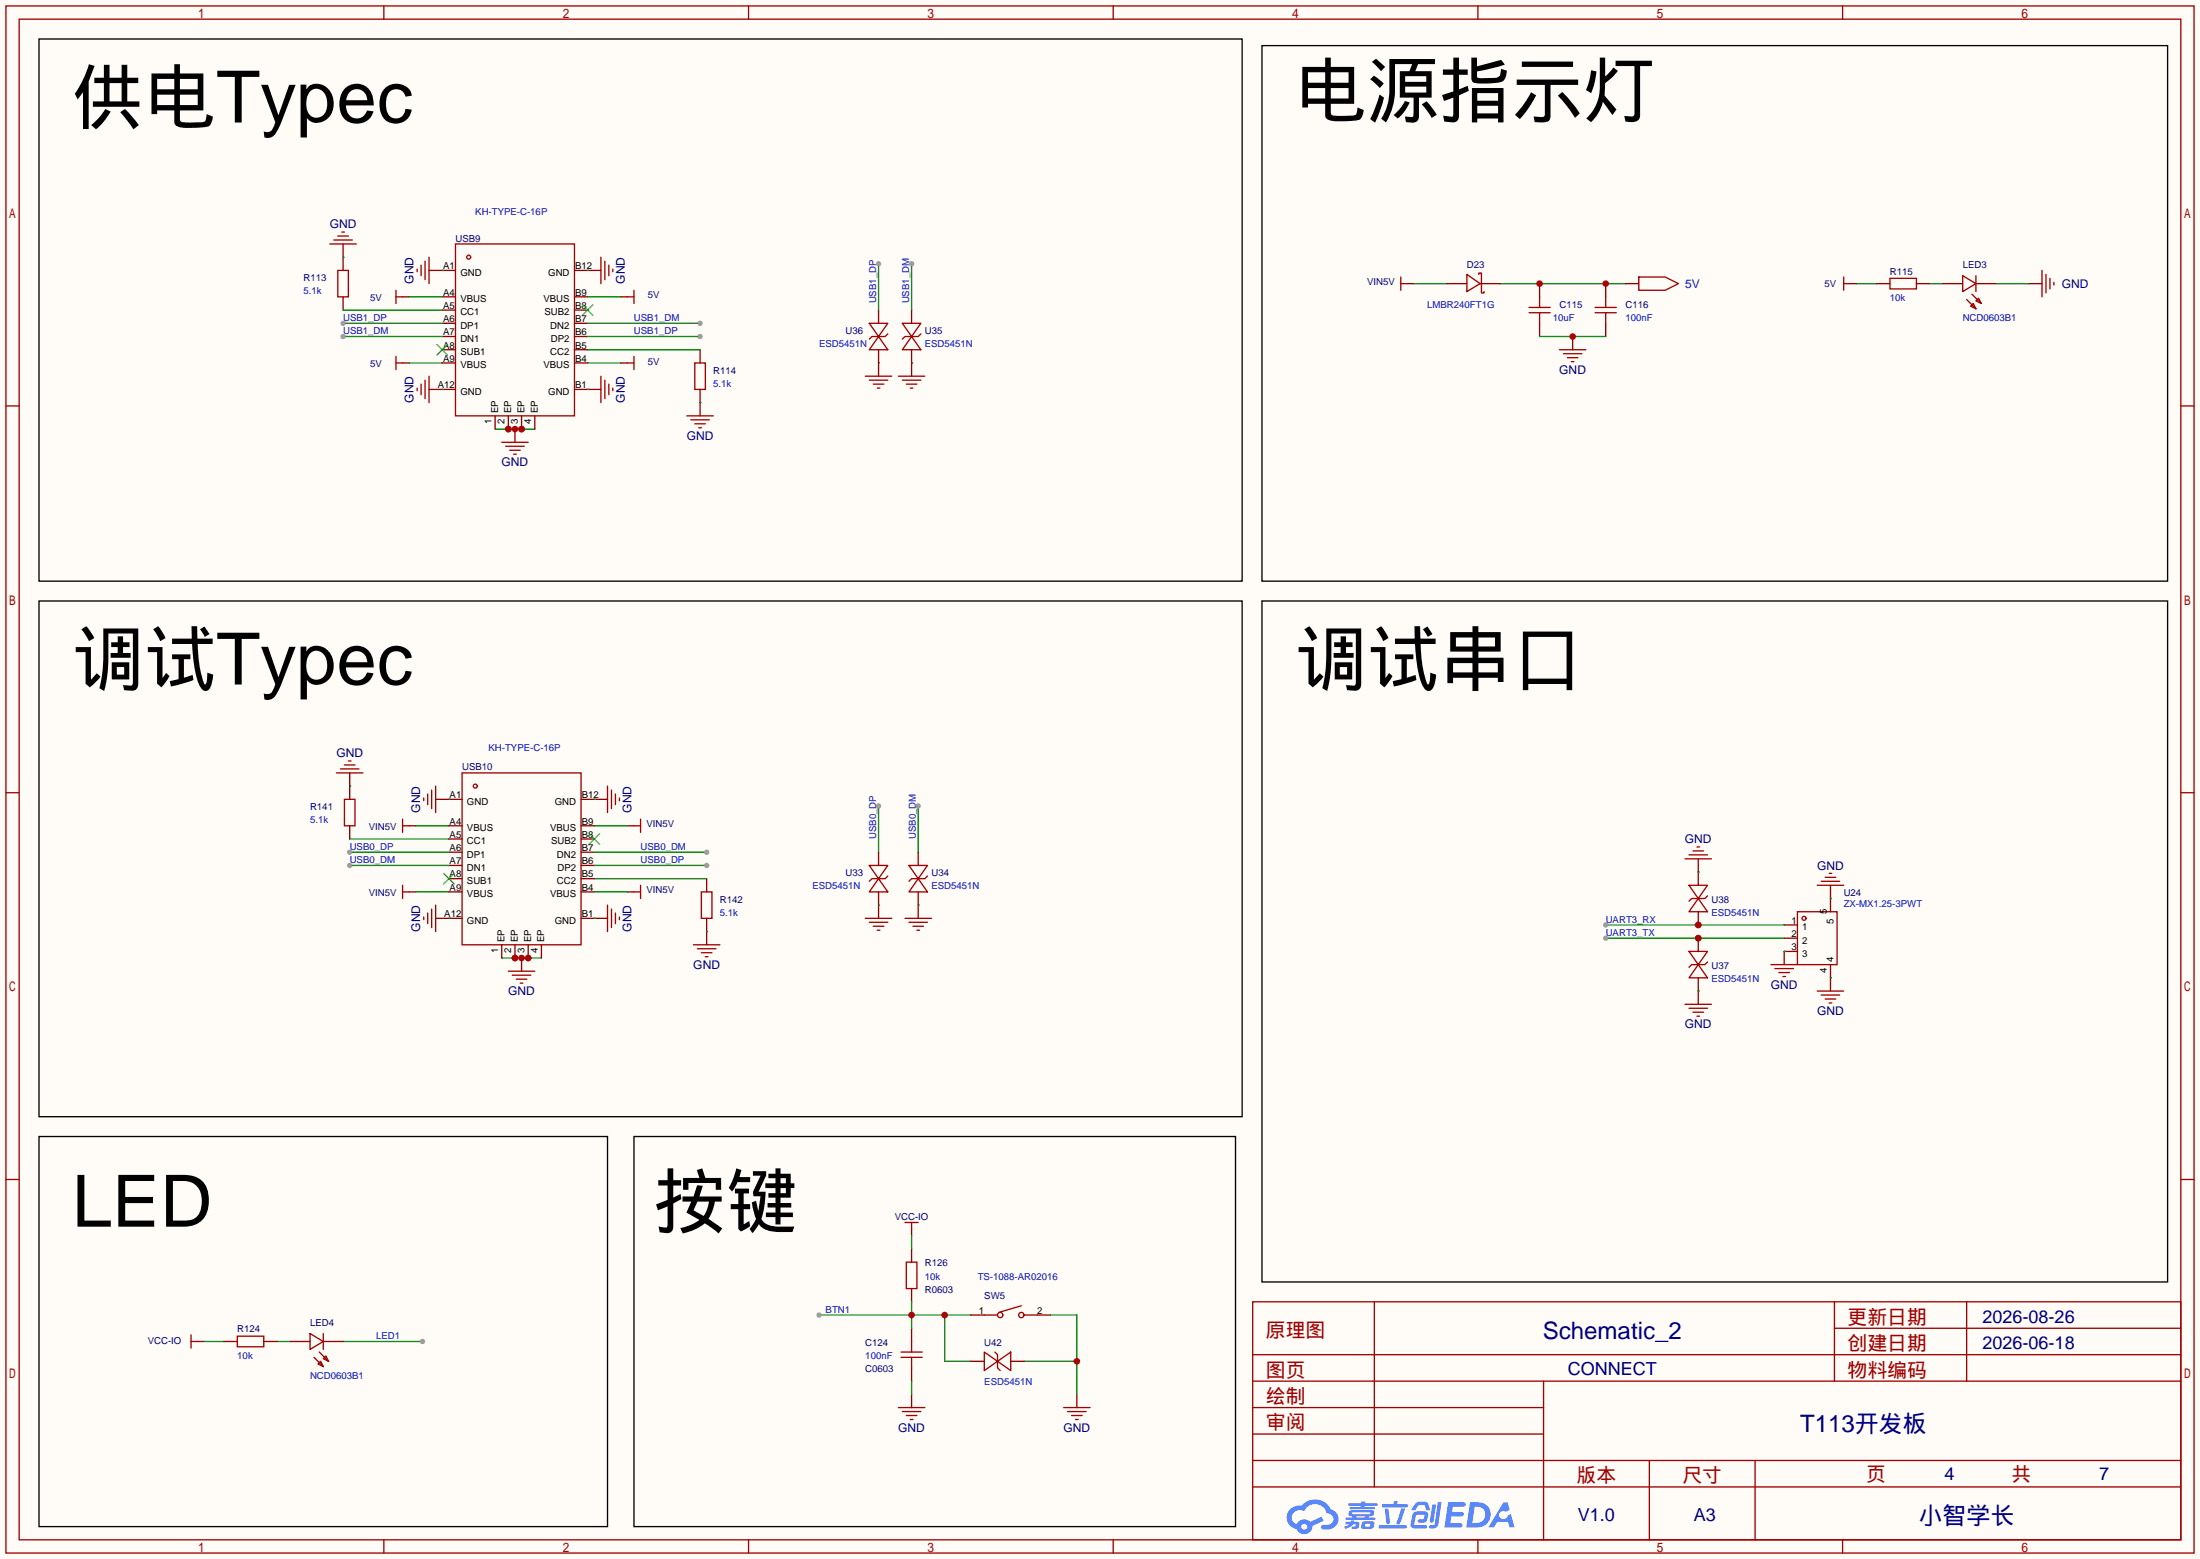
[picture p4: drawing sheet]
<svg xmlns="http://www.w3.org/2000/svg" width="423mm" height="299mm" viewBox="0 0 423 299" stroke-linecap="round" stroke-linejoin="round" font-family="sans-serif">
<path d="M0 0h422.7v299.5h-422.7z" fill="#fffcf7"/>
<g fill="none" stroke="#a10000" stroke-width=".25">
<path d="M1.1 1.1h420.4v297.2h-420.4zM3.7 3.7h415.3v292.1h-415.3zM73.7 1.1v2.6M143.8 1.1v2.6M213.9 1.1v2.6M283.9 1.1v2.6M354 1.1v2.6M1.1 78h2.6M419 78h2.5M1.1 152.3h2.6M419 152.3h2.5M1.1 226.6h2.6"/>
<path d="M419 226.6h2.5M240.7 250.1h178.3v45.7h-178.3zM264 250.1v35.5M352.4 250.1v15.2M352.4 255.1h66.6M377.8 250.1v15.2M240.7 270.4h55.8M240.7 265.3h178.3M240.7 275.5h55.8M240.7 260.2h178.3M296.5 265.3v30.5M73.7 295.8v2.5"/>
<path d="M143.8 295.8v2.5M213.9 295.8v2.5M240.7 285.6h178.3M240.7 280.5h178.3M283.9 295.8v2.5M316.9 280.5v15.3M337.2 280.5v15.3M354 295.8v2.5"/>
</g>
<g fill="#5487ff">
<path d="M278.2 288.5h2.2a.97 .97 0 0 1 1.2 .5 .53 .53 0 0 1-.7 .4h-1.8l-.1 1h1.8a.43 .43 0 0 1 .4 .5 .43 .43 0 0 1-.4 .4h-2l-.2 1.3h1.7a.45 .45 0 0 1 .6 .2 .45 .45 0 0 1-.1 .6h-3.3z"/>
<path d="M288.8 288.6h.8l.4 1.4-.7 .4a.82 .82 0 0 0-1.1 .1 .82 .82 0 0 0 0 1.2 .82 .82 0 0 0 1.2-.1l.3-.5 .6-.3 .7 2.6h-1l-.3-1h-2.1l-.6 1h-1z"/>
<path d="M275.2 289h.7l-.5 3.2a.36 .36 0 0 1-.4 .3 .36 .36 0 0 1-.3-.3z"/>
<path d="M276.2 288.5h.7l-.6 4.3a1.13 1.13 0 0 1-1.7 .6l.1-.4 .8-.1 .1-.1z"/>
<path d="M271.9 288.8l.6-.3h1.1a.77 .77 0 0 1 .8 .5l.3 1-.1 .1h-.6l-.3-.9-.2-.1h-1l-.7 1h-.6v-.2z"/>
<path d="M271.5 290.7l.5-.4h1.7a.66 .66 0 0 1 .6 1l-.1 .4a.81 .81 0 0 1-.9 .8h-.6a.32 .32 0 0 1-.3-.4 .32 .32 0 0 1 .3-.2l.8-.1 .2-.8h-1.7l-.3 1.9 2.2 .1a.32 .32 0 0 1 .3 .3 .32 .32 0 0 1-.4 .3h-2.2l-.5-.3-.1-.5z"/>
<path d="M264.9 293h5.1a.33 .33 0 0 1 .3 .3 .33 .33 0 0 1-.4 .3h-4.9l-.1-.1z"/>
<path d="M269.2 289.8h.7l-.6 2a1.04 1.04 0 0 1-.7 1l-.3-.3z"/>
<path d="M266 289.8h.7l.3 2.6a.34 .34 0 0 1-.3 .4 .34 .34 0 0 1-.3-.3z"/>
<path d="M265.5 288.9h2.2l.2-.5h.6l-.1 .5h1.8a.32 .32 0 0 1 .3 .4 .32 .32 0 0 1-.3 .3h-4.5l-.2-.2z"/>
<path d="M258.5 292.3h1l.1-.2h.6l-.1 .2 .9 .1a.82 .82 0 0 1-.6 1.3h-.7v-.5l.7-.1v-.3h-.5l-.4 .4-1.1 .5-.2-.4 1-.5h-.7z"/>
<path d="M259.1 288.8h2.4l.1-.4h.7l-.1 .4h2.2l.3 .2-.3 .2h-2.2l-.1 .3h1.8l.3 .2-.3 .2h-4.5l-.1-.2v-.2h2.1v-.3h-2.2l-.2-.1z"/>
<path d="M282.4 288.5l-.7 4.9h1.7a2.47 2.47 0 0 0 2.8-1.7 2.47 2.47 0 0 0-1.4-3zM283.3 289.4a1.61 1.61 0 0 1 2.1 1.4 1.61 1.61 0 0 1-1.9 1.8h-.7z"/>
<path d="M259.2 290.3a.55 .55 0 0 0-.1 .7 .55 .55 0 0 0 .7 .2l.1 .3h-1.4v.4h5.5l.2-.1-.2-.3h-1.1l.1-.3a.7 .7 0 0 0 .9-.2 .7 .7 0 0 0-.1-.9h-4.1zM259.8 290.5h3.4l.1 .1-.2 .3h-3.2l-.1-.2zM260.6 291.2h1.6l-.1 .3h-1.5z"/>
<path d="M261.7 292.4a1.05 1.05 0 0 0 0 1.2 2.91 2.91 0 0 0 2.1-.1 .98 .98 0 0 0 .1-1.2l-1.7-.1zM262.3 292.7h.8h.2l-.1 .4-.2 .2-.8-.1z"/>
<path d="M247.9 289.9a2.23 2.23 0 0 0-.6 2.3 2.23 2.23 0 0 0 1.8 1.5 1.58 1.58 0 0 0 1.7 1 1.58 1.58 0 0 0 1.3-1.6l2.2-1-.5-.8-2.1 1a1.65 1.65 0 0 0-2.6 .5 1.45 1.45 0 0 1-.8-2 1.45 1.45 0 0 1 2-.6l.3 .1a2.3 2.3 0 0 1 2.3-1.4 2.3 2.3 0 0 1 2 1.8 1.12 1.12 0 0 1 1.3 1 1.12 1.12 0 0 1-1.1 1.2h-.7a.45 .45 0 0 0-.6 .4 .45 .45 0 0 0 .4 .5 2.21 2.21 0 0 0 2.3-.6 2.21 2.21 0 0 0 .5-2.2 2.13 2.13 0 0 0-1.4-1.1 3.3 3.3 0 0 0-5.5-.7l-1.2 .1zM250 293.3a.6 .6 0 0 1 1.2 0 .6 .6 0 0 1-1.2 0z"/>
</g>
<path d="M176.4 154.8v8.9" fill="none" stroke="#008700" stroke-width=".25"/>
<circle cx="176.4" cy="154.8" r=".51" fill="#999"/>
<path d="M168.8 154.8v8.9" fill="none" stroke="#008700" stroke-width=".25"/>
<circle cx="168.8" cy="154.8" r=".51" fill="#999"/>
<path d="M77.3 57h1.3M82.4 51.9h2.6M112.9 51.9h2.5M119.3 57h1.2M77.3 69.7h1.3M82.4 74.8h2.6M112.9 74.8h2.5M119.3 69.7h1.2M98.9 82.4v2.6M168.8 173.9v2.5M176.4 173.9v2.5" fill="none" stroke="#870000" stroke-width=".25"/>
<g fill="none" stroke="#a10000" stroke-width=".25">
<path d="M76.1 55.8v2.5M76.1 57h1.2M80.1 51.7v.5M80.9 50.9v2.1M81.7 50.2v3.5M82.4 49.4v5.1M115.4 49.4v5.1M116.2 50.2v3.5M117 50.9v2.1M117.7 51.7v.5M120.5 57h1.3M121.8 55.8v2.5"/>
<path d="M76.1 68.5v2.5M76.1 69.7h1.2M80.1 74.5v.6M80.9 73.8v2M81.7 73v3.6M82.4 72.3v5M115.4 72.3v5M116.2 73v3.6M117 73.8v2M117.7 74.5v.6M120.5 69.7h1.3M121.8 68.5v2.5"/>
<path d="M96.4 85h5.1M97.2 85.7h3.5M97.9 86.5h2M98.7 87.2h.5M166.2 176.4h5.1M167 177.2h3.6M167.8 177.9h2M168.5 178.7h.5M173.9 176.4h5M174.6 177.2h3.6M175.4 177.9h2M176.1 178.7h.6"/>
</g>
<path d="M78.6 57h6.4M112.9 57h6.4M78.6 69.7h6.4M112.9 69.7h6.4M95.1 82.4h7.6" fill="none" stroke="#008700" stroke-width=".25"/>
<g fill="#c00">
<circle cx="98.9" cy="82.4" r=".63"/>
<circle cx="97.7" cy="82.4" r=".63"/>
<circle cx="100.2" cy="82.4" r=".63"/>
</g>
<g fill="none" stroke="#a10000" stroke-width=".25">
<path d="M63.4 46.9h5.1M64.1 46.1h3.6M64.9 51.9h2v5.1h-2zM64.9 45.3h2M65.7 44.6h.5M269.1 53.2v2.6M269.1 54.5h1.3M293.8 59.1h4M295.8 57v2.1M306.5 59.1h4M308.5 57v2.1M132 79.9h5"/>
<path d="M133.5 69.7h2v5.1h-2zM166.2 72.3h5.1M167 73h3.6M167.8 73.8h2M168.5 74.5h.5M172.6 72.3h5.1M173.4 73h3.5M174.1 73.8h2M174.9 74.5h.5M293.8 60.1h4M295.8 60.1v2M299.6 67.2h5.1"/>
<path d="M300.4 67.9h3.5M301.1 68.7h2M301.9 69.5h.5M306.5 60.1h4M308.5 60.1v2M132.7 80.6h3.6M133.5 81.4h2M134.2 82.2h.5"/>
</g>
<path d="M65.9 46.9v5M65.9 57v2.6M270.4 54.5h1.3M295.8 54.5v2.5M308.5 54.5v2.5M134.5 67.2v2.5M134.5 74.8v5.1M168.8 69.7v2.6M175.1 69.7v2.6M295.8 62.1v2.5M302.1 64.6v2.6M308.5 62.1v2.5" fill="none" stroke="#870000" stroke-width=".25"/>
<path d="M65.9 49.4h.1M65.9 59.6h19.1M271.7 54.5h6.3M288.2 54.5h24.1M112.9 67.2h21.6M134.5 77.3h.1" fill="none" stroke="#008700" stroke-width=".25"/>
<g fill="#c00">
<circle cx="295.8" cy="54.5" r=".63"/>
<circle cx="308.5" cy="54.5" r=".63"/>
</g>
<path d="M295.8 64.6h12.7" fill="none" stroke="#008700" stroke-width=".25"/>
<circle cx="302.1" cy="64.6" r=".63" fill="#c00"/>
<path d="M356.7 54.5h3.9M370.7 54.5h2.6M383.4 54.5h6.4M351.7 172.6h.1M308.5 180.2h34.3M342.8 182.8h.1M351.7 187.8h.1" fill="none" stroke="#008700" stroke-width=".25"/>
<path d="M355.5 54.5h1.2M360.6 54.5h2.5M368.2 54.5h2.5M373.3 54.5h3.8M379.6 54.5h3.8M389.8 54.5h2.5M342.8 177.7h2.5M351.7 170.1v5M342.8 180.2h2.5M345.3 182.8h-2.5v2.5M351.7 185.3v5.1" fill="none" stroke="#870000" stroke-width=".25"/>
<g fill="none" stroke="#a10000" stroke-width=".25">
<path d="M354.2 53.2v2.6M354.2 54.5h1.3M363.1 53.5h5.1v2h-5.1zM377.1 53l2.5 1.5-2.5 1.5zM377.8 57.5l1.8 1.8M378.8 56.5l1.8 1.8M379.1 58.3l.5 1-1-.5zM379.6 53v3M380.1 57.3l.5 1-1-.5zM392.3 51.9v5.1M393.1 52.7v3.6M393.8 53.5v2"/>
<path d="M394.6 54.2v.5M345.3 175.1h7.6v10.2h-7.6zM349.1 170.1h5.1M349.9 169.3h3.5M350.6 168.5h2.1M351.4 167.8h.5M340.2 185.3h5.1M341 186.1h3.6M341.8 186.8h2M342.5 187.6h.5M349.1 190.4h5.1M349.9 191.1h3.5"/>
<path d="M350.6 191.9h2.1M351.4 192.7h.5"/>
<circle cx="346.6" cy="176.4" r=".38"/>
</g>
<circle cx="326.3" cy="180.2" r=".63" fill="#c00"/>
<circle cx="308.5" cy="180.2" r=".51" fill="#999"/>
<path d="M308.5 177.7h34.3" fill="none" stroke="#008700" stroke-width=".25"/>
<circle cx="326.3" cy="177.7" r=".63" fill="#c00"/>
<circle cx="308.5" cy="177.7" r=".51" fill="#999"/>
<path d="M173.4 62.1h3.5l-1.8 2.5zM175.1 64.6l1.8 2.6h-3.5zM176.9 64.1l-.5 .5h-2.5l-.5 .6M167 166.2h3.6l-1.8 2.6zM168.8 168.8l1.8 2.5h-3.6zM170.6 168.3l-.5 .5h-2.6l-.5 .5M174.6 166.2h3.6l-1.8 2.6zM176.4 168.8l1.8 2.5h-3.6zM178.2 168.3l-.5 .5h-2.6l-.5 .5" fill="none" stroke="#a10000" stroke-width=".25"/>
<path d="M175.1 59.6v2.5M175.1 67.2v2.5M168.8 163.7v2.5M168.8 171.3v2.6M176.4 163.7v2.5M176.4 171.3v2.6" fill="none" stroke="#870000" stroke-width=".25"/>
<path d="M175.1 50.7v8.9M168.8 173.9h.1M176.4 173.9h.1" fill="none" stroke="#008700" stroke-width=".25"/>
<circle cx="175.1" cy="50.7" r=".51" fill="#999"/>
<path d="M167 62.1h3.6l-1.8 2.5zM168.8 64.6l1.8 2.6h-3.6zM170.6 64.1l-.5 .5h-2.6l-.5 .6M324.5 182.8h3.5l-1.7 2.5zM326.3 185.3l1.7 2.5h-3.5zM328 184.8l-.5 .5h-2.5l-.5 .5" fill="none" stroke="#a10000" stroke-width=".25"/>
<path d="M168.8 59.6v2.5M168.8 67.2v2.5M326.3 180.2v2.6M326.3 187.8v2.6" fill="none" stroke="#870000" stroke-width=".25"/>
<path d="M168.8 69.7h.1M175.1 69.7h.1" fill="none" stroke="#008700" stroke-width=".25"/>
<circle cx="326.3" cy="180.2" r=".63" fill="#c00"/>
<path d="M324.5 170.1h3.5l-1.7 2.5zM326.3 172.6l1.7 2.5h-3.5zM328 172.1l-.5 .5h-2.5l-.5 .5" fill="none" stroke="#a10000" stroke-width=".25"/>
<path d="M326.3 175.1v2.6" fill="none" stroke="#870000" stroke-width=".25"/>
<circle cx="326.3" cy="177.7" r=".63" fill="#c00"/>
<path d="M312.3 54.5h2.5M326.3 165v5.1M326.3 190.4v2.5" fill="none" stroke="#870000" stroke-width=".25"/>
<path d="M314.8 53.2h5.1l2.6 1.3-2.6 1.3h-5.1zM323.7 165h5.1M324.5 164.2h3.5M325.2 163.4h2.1M326 162.7h.5M323.7 192.9h5.1M324.5 193.7h3.5M325.2 194.4h2.1M326 195.2h.5" fill="none" stroke="#a10000" stroke-width=".25"/>
<path d="M326.3 167.5h.1M326.3 190.4h.1M53.2 257.7h2.6M65.9 257.7h15.3" fill="none" stroke="#008700" stroke-width=".25"/>
<circle cx="81.2" cy="257.7" r=".51" fill="#999"/>
<path d="M175.1 239.9v2.5M38 257.7h1.2M43.1 257.7h2.5M50.7 257.7h2.5M55.8 257.7h3.8M62.1 257.7h3.8M175.1 247.5v2.6M175.1 255.1v2.6M175.1 262.8v2.5" fill="none" stroke="#870000" stroke-width=".25"/>
<g fill="none" stroke="#a10000" stroke-width=".25">
<path d="M36.7 256.4v2.6M36.7 257.7h1.3M45.6 256.7h5.1v2h-5.1zM59.6 256.2l2.5 1.5-2.5 1.5zM61.3 259.7l1.8 1.8M62.1 256.2v3M173.1 259.7h4.1M174.1 242.4h2v5.1h-2zM175.1 257.7v2M60.3 260.7l1.8 1.8M61.1 262l.5-.5 .5 1zM62.1 261l.5-.5 .5 1z"/>
<path d="M173.1 260.7h4.1M175.1 260.7v2.1"/>
</g>
<path d="M39.2 257.7h3.9M157.4 252.6h29.2M175.1 250.1v5M181.5 252.6v8.9h5.1" fill="none" stroke="#008700" stroke-width=".25"/>
<g fill="#c00">
<circle cx="175.1" cy="252.6" r=".63"/>
<circle cx="181.5" cy="252.6" r=".63"/>
</g>
<circle cx="157.4" cy="252.6" r=".51" fill="#999"/>
<path d="M175.1 236.1v1.3M186.6 252.6h2.5M199.3 252.6h2.5M175.1 267.8v2.6M206.9 267.8v2.6" fill="none" stroke="#870000" stroke-width=".25"/>
<g fill="none" stroke="#a10000" stroke-width=".25">
<path d="M173.9 234.8h2.5M175.1 234.8v1.3M189.1 252.6h2.5M196.2 250.8l-4.3 1.3M196.7 252.6h2.6M172.6 270.4h5.1M173.4 271.1h3.5M174.1 271.9h2M174.9 272.7h.5M204.3 270.4h5.1M205.1 271.1h3.6M205.9 271.9h2"/>
<path d="M206.6 272.7h.5"/>
<circle cx="192.2" cy="252.6" r=".51"/>
<circle cx="196.2" cy="252.6" r=".51"/>
</g>
<path d="M175.1 237.4v2.5M201.8 252.6h5.1v15.2M175.1 265.3v2.5M196.7 261.5h10.2" fill="none" stroke="#008700" stroke-width=".25"/>
<circle cx="206.9" cy="261.5" r=".63" fill="#c00"/>
<g fill="none" stroke="#a10000" stroke-width=".25">
<path d="M77.3 157.4v2.5M77.3 158.6h1.3M81.4 153.3v.5M82.2 152.5v2.1M82.9 151.8v3.5M83.7 151v5.1M116.7 151v5.1M117.5 151.8v3.5M118.2 152.5v2.1M119 153.3v.5M121.8 158.6h1.3M123.1 157.4v2.5"/>
<path d="M81.4 176.1v.6M82.2 175.4v2M82.9 174.6v3.6M83.7 173.9v5M116.7 173.9v5M117.5 174.6v3.6M118.2 175.4v2M119 176.1v.6M121.8 171.3h1.3M123.1 170.1v2.5M97.7 186.6h5M98.4 187.3h3.6"/>
<path d="M99.2 188.1h2M99.9 188.8h.6M189.1 259.7l2.5 1.8-2.5 1.8zM191.1 259.7l.5 .5v2.6l.6 .5M191.6 261.5l2.6-1.8v3.6z"/>
</g>
<path d="M78.6 158.6h1.3M83.7 153.5h2.5M114.2 153.5h2.5M120.5 158.6h1.3M83.7 176.4h2.5M114.2 176.4h2.5M120.5 171.3h1.3M100.2 184v2.6M186.6 261.5h2.5M194.2 261.5h2.5" fill="none" stroke="#870000" stroke-width=".25"/>
<path d="M79.9 158.6h6.3M114.2 158.6h6.3M79.9 171.3h6.3M114.2 171.3h6.3M96.4 184h7.6" fill="none" stroke="#008700" stroke-width=".25"/>
<g fill="#c00">
<circle cx="98.9" cy="184" r=".63"/>
<circle cx="100.2" cy="184" r=".63"/>
<circle cx="101.5" cy="184" r=".63"/>
</g>
<g fill="none" stroke="#a10000" stroke-width=".25">
<path d="M87.5 46.9h22.9v33h-22.9zM64.6 148.5h5.1M65.4 147.7h3.6M66.2 153.5h2v5.1h-2zM66.2 146.9h2M66.9 146.2h.5M134.7 171.3h2.1v5.1h-2.1zM133.2 181.5h5.1M134 182.2h3.5M134.7 183h2.1M135.5 183.8h.5"/>
<circle cx="90" cy="49.4" r=".38"/>
</g>
<g fill="none" stroke="#870000" stroke-width=".25">
<path d="M85 59.6h2.5M85 57h2.5M85 51.9h2.5M110.4 59.6h2.5M110.4 57h2.5M110.4 51.9h2.5M85 74.8h2.5M85 69.7h2.5M85 67.2h2.5M85 64.6h2.5M85 62.1h2.5M95.1 79.9v2.5"/>
<path d="M97.7 79.9v2.5M110.4 74.8h2.5M110.4 69.7h2.5M110.4 67.2h2.5M110.4 64.6h2.5M110.4 62.1h2.5M67.2 148.5v5M67.2 158.6v2.6M135.8 168.8v2.5M135.8 176.4v5.1"/>
</g>
<path d="M67.2 151h.1M67.2 161.2h19M114.2 168.8h21.6M135.8 178.9h.1" fill="none" stroke="#008700" stroke-width=".25"/>
<path d="M111.9 58.5l2 2.1M113.9 58.5l-2 2.1M83.9 66.2l2.1 2M86 66.2l-2.1 2" fill="none" stroke="#3c3" stroke-width=".25"/>
<circle cx="97.7" cy="82.4" r=".63" fill="#c00"/>
<path d="M100.2 79.9v2.5" fill="none" stroke="#870000" stroke-width=".25"/>
<circle cx="100.2" cy="82.4" r=".63" fill="#c00"/>
<path d="M102.7 79.9v2.5" fill="none" stroke="#870000" stroke-width=".25"/>
<path d="M112.9 62.1h21.6" fill="none" stroke="#008700" stroke-width=".25"/>
<circle cx="134.5" cy="62.1" r=".51" fill="#999"/>
<path d="M112.9 64.6h21.6" fill="none" stroke="#008700" stroke-width=".25"/>
<circle cx="134.5" cy="64.6" r=".51" fill="#999"/>
<path d="M65.9 62.1h19.1" fill="none" stroke="#008700" stroke-width=".25"/>
<circle cx="65.9" cy="62.1" r=".51" fill="#999"/>
<path d="M65.9 64.6h19.1" fill="none" stroke="#008700" stroke-width=".25"/>
<circle cx="65.9" cy="64.6" r=".51" fill="#999"/>
<path d="M85 51.9h.1M112.9 51.9h.1M85 74.8h.1M112.9 74.8h.1" fill="none" stroke="#008700" stroke-width=".25"/>
<g fill="none" stroke="#870000" stroke-width=".25">
<path d="M86.2 158.6h2.6M86.2 153.5h2.6M111.6 158.6h2.6M111.6 153.5h2.6M86.2 176.4h2.6M86.2 171.3h2.6M86.2 168.8h2.6M86.2 166.2h2.6M86.2 163.7h2.6M86.2 161.2h2.6M111.6 176.4h2.6M111.6 171.3h2.6"/>
<path d="M111.6 168.8h2.6M111.6 166.2h2.6M111.6 163.7h2.6M111.6 161.2h2.6M96.4 181.5v2.5M98.9 181.5v2.5"/>
</g>
<path d="M85.2 167.8l2 2M87.2 167.8l-2 2M113.2 160.1l2 2.1M115.2 160.1l-2 2.1" fill="none" stroke="#3c3" stroke-width=".25"/>
<g fill="none" stroke="#a10000" stroke-width=".25">
<path d="M88.8 148.5h22.8v33h-22.8z"/>
<circle cx="91.3" cy="151" r=".38"/>
</g>
<circle cx="98.9" cy="184" r=".63" fill="#c00"/>
<path d="M101.5 181.5v2.5" fill="none" stroke="#870000" stroke-width=".25"/>
<circle cx="101.5" cy="184" r=".63" fill="#c00"/>
<path d="M104 181.5v2.5" fill="none" stroke="#870000" stroke-width=".25"/>
<path d="M114.2 163.7h21.6" fill="none" stroke="#008700" stroke-width=".25"/>
<circle cx="135.8" cy="163.7" r=".51" fill="#999"/>
<path d="M114.2 166.2h21.6" fill="none" stroke="#008700" stroke-width=".25"/>
<circle cx="135.8" cy="166.2" r=".51" fill="#999"/>
<path d="M67.2 163.7h19" fill="none" stroke="#008700" stroke-width=".25"/>
<circle cx="67.2" cy="163.7" r=".51" fill="#999"/>
<path d="M67.2 166.2h19" fill="none" stroke="#008700" stroke-width=".25"/>
<circle cx="67.2" cy="166.2" r=".51" fill="#999"/>
<path d="M168.8 50.7v8.9M86.2 153.5h.1M114.2 153.5h.1M86.2 176.4h.1M114.2 176.4h.1" fill="none" stroke="#008700" stroke-width=".25"/>
<path d="M78.6 171.3h1.3" fill="none" stroke="#870000" stroke-width=".25"/>
<path d="M77.3 170.1v2.5M77.3 171.3h1.3" fill="none" stroke="#a10000" stroke-width=".25"/>
<path d="M7.5 7.5h231.1v104.1h-231.1zM242.4 8.8h174v102.8h-174zM7.5 115.4h231.1v99.1h-231.1zM242.4 115.4h174v130.9h-174zM7.5 218.3h109.2v74.9h-109.2zM121.8 218.3h115.6v74.9h-115.6z" fill="none" stroke="#000" stroke-width=".25"/>
<circle cx="168.8" cy="50.7" r=".51" fill="#999"/>
<path d="M278 54.5h3.8M284.4 54.5h3.8" fill="none" stroke="#870000" stroke-width=".25"/>
<path d="M281.8 52.7l2.6 1.8-2.6 1.5zM284.1 52.7v-.2h.5v3.8h.5v-.3" fill="none" stroke="#a10000" stroke-width=".25"/>
<g font-size="13.9">
<text x="13.8" y="23.5">供电Typec</text>
<text x="248.8" y="22.3">电源指示灯</text>
<text x="13.8" y="131.5">调试Typec</text>
<text x="248.8" y="131.5">调试串口</text>
<text x="13.8" y="235.6">LED</text>
<text x="125.6" y="235.6">按键</text>
</g>
<g font-size="4.6" fill="#000080">
<text x="296.4" y="257.2">Schematic_2</text>
<text x="345.8" y="275">T113开发板</text>
<text x="368.6" y="292.8">小智学长</text>
</g>
<g font-size="3.8" fill="#a00000">
<text x="243.2" y="256.8">原理图</text>
<text x="355" y="254.3">更新日期</text>
<text x="355" y="259.3">创建日期</text>
<text x="243.2" y="269.5">绘制</text>
<text x="243.2" y="264.4">图页</text>
<text x="355" y="264.4">物料编码</text>
<text x="243.2" y="274.6">审阅</text>
<text x="302.9" y="284.7">版本</text>
<text x="323.2" y="284.7">尺寸</text>
<text x="358.5" y="284.5">页</text>
<text x="386.5" y="284.5">共</text>
</g>
<g font-size="3.5" fill="#000080">
<text x="380.9" y="254">2026-08-26</text>
<text x="380.9" y="259.1">2026-06-18</text>
<text x="301.2" y="264.2">CONNECT</text>
<text x="373.6" y="284.3">4</text>
<text x="403.3" y="284.3">7</text>
<text x="303.1" y="292.1">V1.0</text>
<text x="325.4" y="292.1">A3</text>
</g>
<g font-size="2.3" fill="#000080">
<text x="63.3" y="43.9">GND</text>
<text x="79.4" y="54.5" transform="rotate(-90 79.4 54.5)">GND</text>
<text x="120.1" y="54.5" transform="rotate(-90 120.1 54.5)">GND</text>
<text x="396.1" y="55.3">GND</text>
<text x="299.6" y="71.8">GND</text>
<text x="79.4" y="77.4" transform="rotate(-90 79.4 77.4)">GND</text>
<text x="120.1" y="77.4" transform="rotate(-90 120.1 77.4)">GND</text>
<text x="96.4" y="89.6">GND</text>
<text x="131.9" y="84.5">GND</text>
<text x="64.6" y="145.5">GND</text>
<text x="80.7" y="156.1" transform="rotate(-90 80.7 156.1)">GND</text>
<text x="121.3" y="156.1" transform="rotate(-90 121.3 156.1)">GND</text>
<text x="323.7" y="162">GND</text>
<text x="349.1" y="167.1">GND</text>
<text x="80.7" y="179" transform="rotate(-90 80.7 179)">GND</text>
<text x="121.3" y="179" transform="rotate(-90 121.3 179)">GND</text>
<text x="97.6" y="191.2">GND</text>
<text x="133.2" y="186.1">GND</text>
<text x="340.2" y="189.9">GND</text>
<text x="323.7" y="197.5">GND</text>
<text x="349.1" y="195">GND</text>
<text x="172.6" y="275">GND</text>
<text x="204.3" y="275">GND</text>
</g>
<text font-size="2.3" fill="#00f" x="323.7" y="55.3">5V</text>
<g font-size="1.8" fill="#00f">
<text x="91.3" y="41.3">KH-TYPE-C-16P</text>
<text x="58.3" y="56.6">5.1k</text>
<text x="168.3" y="58.3" transform="rotate(-90 168.3 58.3)">USB1_DP</text>
<text x="174.7" y="58.3" transform="rotate(-90 174.7 58.3)">USB1_DM</text>
<text x="274.2" y="59.1">LMBR240FT1G</text>
<text x="363.1" y="57.8">10k</text>
<text x="65.9" y="61.6">USB1_DP</text>
<text x="65.9" y="64.2">USB1_DM</text>
<text x="121.8" y="61.6">USB1_DM</text>
<text x="121.8" y="64.2">USB1_DP</text>
<text x="298.3" y="61.6">10uF</text>
<text x="312.3" y="61.6">100nF</text>
<text x="377.1" y="61.6">NCD0603B1</text>
<text x="157.4" y="66.7">ESD5451N</text>
<text x="177.7" y="66.7">ESD5451N</text>
<text x="137" y="74.3">5.1k</text>
<text x="93.9" y="144.2">KH-TYPE-C-16P</text>
<text x="59.6" y="158.2">5.1k</text>
<text x="168.3" y="161.2" transform="rotate(-90 168.3 161.2)">USB0_DP</text>
<text x="175.9" y="161.2" transform="rotate(-90 175.9 161.2)">USB0_DM</text>
<text x="67.2" y="163.2">USB0_DP</text>
<text x="67.2" y="165.8">USB0_DM</text>
<text x="123.1" y="163.2">USB0_DM</text>
<text x="123.1" y="165.8">USB0_DP</text>
<text x="156.1" y="170.9">ESD5451N</text>
<text x="178.9" y="170.9">ESD5451N</text>
<text x="138.3" y="175.9">5.1k</text>
<text x="308.5" y="179.8">UART3_TX</text>
<text x="308.5" y="177.2">UART3_RX</text>
<text x="328.8" y="175.9">ESD5451N</text>
<text x="354.2" y="174.2">ZX-MX1.25-3PWT</text>
<text x="328.8" y="188.6">ESD5451N</text>
<text x="177.7" y="245.8">10k</text>
<text x="187.8" y="245.8">TS-1088-AR02016</text>
<text x="72.3" y="257.2">LED1</text>
<text x="158.6" y="252.1">BTN1</text>
<text x="45.6" y="261">10k</text>
<text x="166.2" y="261">100nF</text>
<text x="59.6" y="264.8">NCD0603B1</text>
<text x="189.1" y="266.1">ESD5451N</text>
</g>
<g font-size="1.8" fill="#000080">
<text x="87.5" y="46.4">USB9</text>
<text x="281.8" y="51.5">D23</text>
<text x="363.1" y="52.8">R115</text>
<text x="377.1" y="51.5">LED3</text>
<text x="58.3" y="54">R113</text>
<text x="71.1" y="57.8">5V</text>
<text x="124.5" y="57.3">5V</text>
<text x="262.6" y="54.8">VIN5V</text>
<text x="299.6" y="59.1">C115</text>
<text x="312.3" y="59.1">C116</text>
<text x="350.5" y="55">5V</text>
<text x="162.4" y="64.2">U36</text>
<text x="177.7" y="64.2">U35</text>
<text x="71.1" y="70.5">5V</text>
<text x="124.5" y="70">5V</text>
<text x="137" y="71.8">R114</text>
<text x="88.8" y="148">USB10</text>
<text x="59.6" y="155.6">R141</text>
<text x="70.9" y="159.4">VIN5V</text>
<text x="124.2" y="158.9">VIN5V</text>
<text x="70.9" y="172.1">VIN5V</text>
<text x="124.2" y="171.6">VIN5V</text>
<text x="138.3" y="173.4">R142</text>
<text x="162.4" y="168.3">U33</text>
<text x="178.9" y="168.3">U34</text>
<text x="328.8" y="173.4">U38</text>
<text x="354.2" y="172.1">U24</text>
<text x="328.8" y="186.1">U37</text>
<text x="171.9" y="234.4">VCC-IO</text>
<text x="177.7" y="243.3">R126</text>
<text x="177.7" y="248.3">R0603</text>
<text x="189.1" y="249.6">SW5</text>
<text x="45.6" y="256">R124</text>
<text x="59.6" y="254.7">LED4</text>
<text x="28.4" y="258.2">VCC-IO</text>
<text x="166.2" y="258.5">C124</text>
<text x="166.2" y="263.6">C0603</text>
<text x="189.1" y="258.5">U42</text>
</g>
<g font-size="1.8">
<text x="85.1" y="51.7">A1</text>
<text x="88.4" y="53">GND</text>
<text x="105.3" y="53">GND</text>
<text x="110.5" y="51.7">B12</text>
<text x="85.1" y="59.3">A5</text>
<text x="85.1" y="56.8">A4</text>
<text x="88.4" y="58.1">VBUS</text>
<text x="104.4" y="58.1">VBUS</text>
<text x="110.5" y="56.8">B9</text>
<text x="110.5" y="59.3">B8</text>
<text x="85.1" y="64.4">A7</text>
<text x="85.1" y="61.9">A6</text>
<text x="88.4" y="65.7">DN1</text>
<text x="88.4" y="63.1">DP1</text>
<text x="88.4" y="60.6">CC1</text>
<text x="104.6" y="60.6">SUB2</text>
<text x="105.7" y="63.1">DN2</text>
<text x="105.8" y="65.7">DP2</text>
<text x="110.5" y="61.9">B7</text>
<text x="110.5" y="64.4">B6</text>
<text x="85.1" y="69.5">A9</text>
<text x="85.1" y="67">A8</text>
<text x="88.4" y="70.8">VBUS</text>
<text x="88.4" y="68.2">SUB1</text>
<text x="104.4" y="70.8">VBUS</text>
<text x="105.7" y="68.2">CC2</text>
<text x="110.5" y="67">B5</text>
<text x="110.5" y="69.5">B4</text>
<text x="84.1" y="74.6">A12</text>
<text x="88.4" y="75.8">GND</text>
<text x="105.3" y="75.8">GND</text>
<text x="110.5" y="74.6">B1</text>
<text x="94.4" y="81.5" transform="rotate(-90 94.4 81.5)">1</text>
<text x="95.7" y="79.4" transform="rotate(-90 95.7 79.4)">EP</text>
<text x="96.9" y="81.5" transform="rotate(-90 96.9 81.5)">2</text>
<text x="98.2" y="79.4" transform="rotate(-90 98.2 79.4)">EP</text>
<text x="99.5" y="81.5" transform="rotate(-90 99.5 81.5)">3</text>
<text x="100.8" y="79.4" transform="rotate(-90 100.8 79.4)">EP</text>
<text x="102" y="81.5" transform="rotate(-90 102 81.5)">4</text>
<text x="103.3" y="79.4" transform="rotate(-90 103.3 79.4)">EP</text>
<text x="86.4" y="153.3">A1</text>
<text x="89.7" y="154.6">GND</text>
<text x="106.6" y="154.6">GND</text>
<text x="111.8" y="153.3">B12</text>
<text x="86.4" y="160.9">A5</text>
<text x="86.4" y="158.4">A4</text>
<text x="89.7" y="159.7">VBUS</text>
<text x="105.7" y="159.7">VBUS</text>
<text x="111.8" y="158.4">B9</text>
<text x="111.8" y="160.9">B8</text>
<text x="86.4" y="166">A7</text>
<text x="86.4" y="163.5">A6</text>
<text x="89.7" y="167.3">DN1</text>
<text x="89.7" y="164.7">DP1</text>
<text x="89.7" y="162.2">CC1</text>
<text x="105.9" y="162.2">SUB2</text>
<text x="107" y="164.7">DN2</text>
<text x="107.1" y="167.3">DP2</text>
<text x="111.8" y="163.5">B7</text>
<text x="111.8" y="166">B6</text>
<text x="86.4" y="171.1">A9</text>
<text x="86.4" y="168.6">A8</text>
<text x="89.7" y="172.4">VBUS</text>
<text x="89.7" y="169.8">SUB1</text>
<text x="105.7" y="172.4">VBUS</text>
<text x="107" y="169.8">CC2</text>
<text x="111.8" y="168.6">B5</text>
<text x="111.8" y="171.1">B4</text>
<text x="85.4" y="176.2">A12</text>
<text x="89.7" y="177.4">GND</text>
<text x="106.6" y="177.4">GND</text>
<text x="111.8" y="176.2">B1</text>
<text x="344.2" y="177.4">1</text>
<text x="344.2" y="180">2</text>
<text x="346.3" y="178.7">1</text>
<text x="350.9" y="175.5" transform="rotate(-90 350.9 175.5)">5</text>
<text x="352.2" y="177.6" transform="rotate(-90 352.2 177.6)">5</text>
<text x="95.7" y="183.1" transform="rotate(-90 95.7 183.1)">1</text>
<text x="96.9" y="181" transform="rotate(-90 96.9 181)">EP</text>
<text x="98.2" y="183.1" transform="rotate(-90 98.2 183.1)">2</text>
<text x="99.5" y="181" transform="rotate(-90 99.5 181)">EP</text>
<text x="100.8" y="183.1" transform="rotate(-90 100.8 183.1)">3</text>
<text x="102" y="181" transform="rotate(-90 102 181)">EP</text>
<text x="103.3" y="183.1" transform="rotate(-90 103.3 183.1)">4</text>
<text x="104.6" y="181" transform="rotate(-90 104.6 181)">EP</text>
<text x="344.2" y="182.5">3</text>
<text x="346.3" y="181.3">2</text>
<text x="346.3" y="183.8">3</text>
<text x="352.2" y="184.8" transform="rotate(-90 352.2 184.8)">4</text>
<text x="350.9" y="186.9" transform="rotate(-90 350.9 186.9)">4</text>
<text x="188.1" y="252.4">1</text>
<text x="199.3" y="252.4">2</text>
</g>
</svg>
